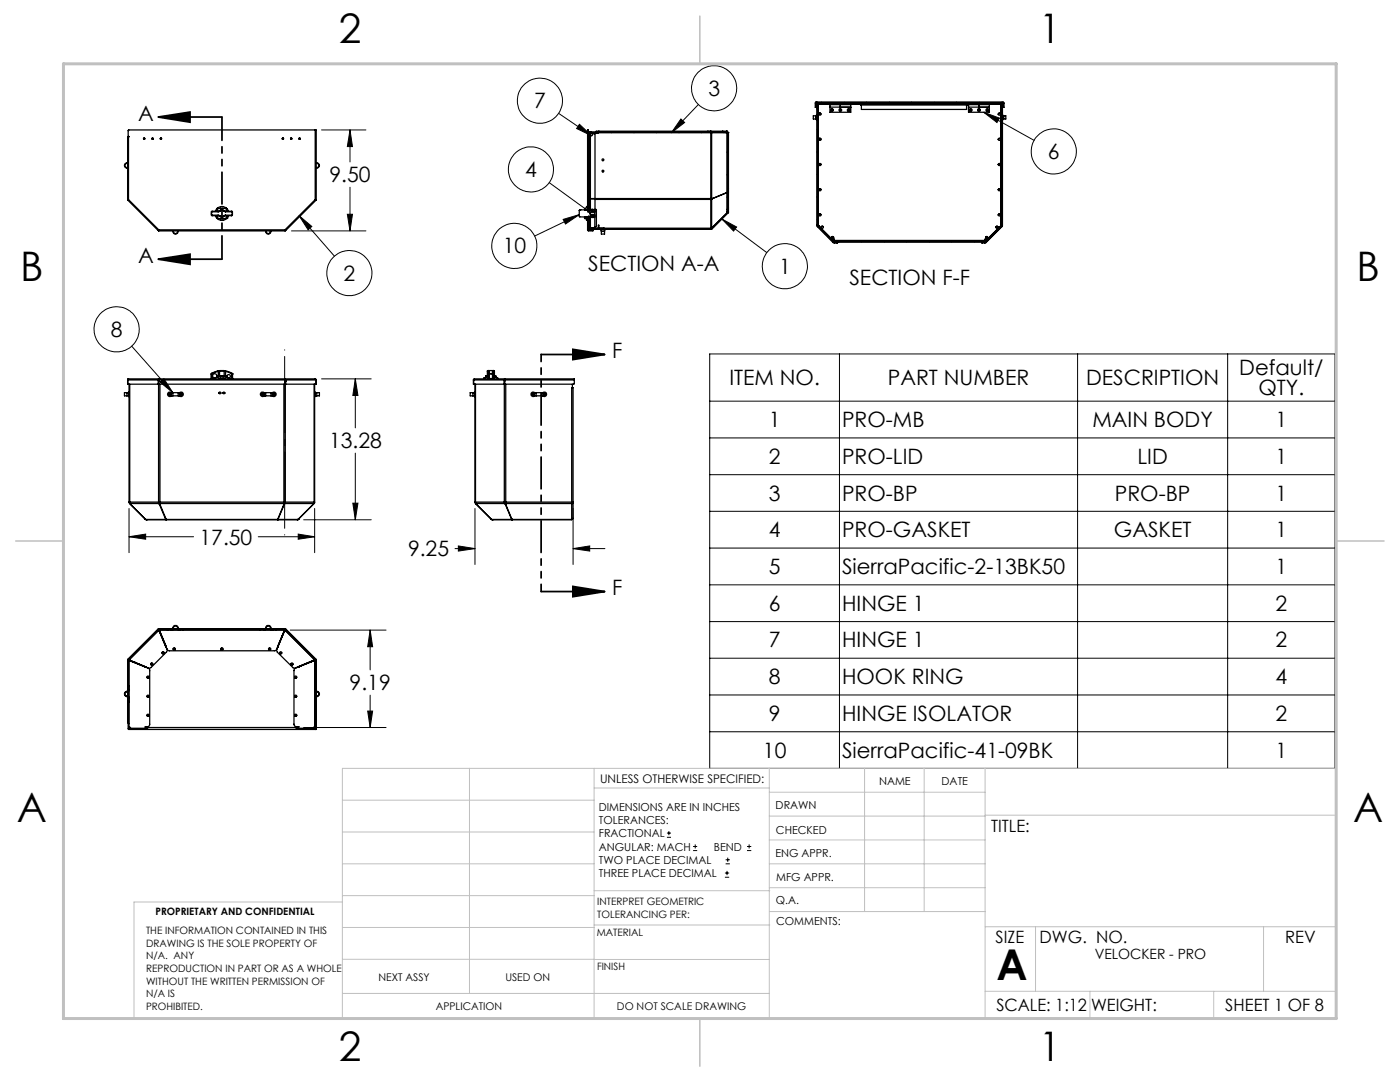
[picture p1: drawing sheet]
<svg xmlns="http://www.w3.org/2000/svg" width="279mm" height="216mm" viewBox="0 0 279 216" stroke-linecap="round" stroke-linejoin="round" font-family="sans-serif">
<g fill="none" stroke="#000" stroke-width=".2">
<path d="M64.2 25.9h8.8M69.8 25.9l.5 3.3h-1zM69.9 25.9v6.4M69.9 37.4v8.7M109.6 36.4l7.9 5.8M111.5 22.6l6.6 4.5M115.6 24.8l2.5 2.3-3-1.5zM117.4 31.1l-.1 .2M117.4 35.6l-.1 .1M122.2 26.3l-.2 .2M126.7 26.3l-.2 .2M131.2 26.3l-.2 .2"/>
<path d="M135.7 26.3l-.2 .2M135.9 23.7l.7 .7-2.6 2.1zM139.4 20.8l-5.4 5.7M140.2 26.3l-.2 .2M144.6 26.3l-.1 .2M145.2 39.2l-.1 .2M145.2 30.2l-.1 .2M145.2 34.7l-.1 .2M163.2 25.7l-.2 .1M163.2 30.2l-.2 .1M163.2 34.7l-.2 .1M163.2 39.2l-.2 .1"/>
<path d="M163.3 21.1l-.3 .2M164 20.4l-.3 .3M168.5 20.4l-.2 .1M173 20.4l-.2 .1M177.5 20.4l-.2 .1M182 20.4l-.2 .1M186.4 20.4l-.1 .1M190.9 20.4l-.1 .1M195.4 20.4l-.1 .1M196.3 22.4l10.1 5.6M196.3 22.4l3.2 1.2-.5 .8zM199.9 20.4l-.3 .3"/>
<path d="M200.1 29.2l-.2 .2M200.1 33.7l-.2 .1M200.1 38.2l-.2 .1M58.2 46.1h14.8M59.7 43l7 8.1M59.7 43l2.5 2.2-.7 .7zM69.3 42.8h1l-.5 3.3zM112.4 43.8l3.2-1-2.7 1.9zM115.6 42.8l-8.9 4.3M117.4 44.6l-.1 .1M117.4 40.1l-.1 .1M119 42.9l-.3 .4"/>
<path d="M120.9 45.6l-.2 .2M125.3 45.6l-.1 .2M129.8 45.6l-.1 .2M134.3 45.6l-.1 .2M138.8 45.6l-.1 .2M144.1 43.7l8.9 6.7M144.1 43.7l2.9 1.6-.6 .8zM163.2 43.7l-.2 .1M164.7 46.6l-.1 .1M167.6 48.2l-.1 .1M172.1 48.2l-.2 .1M176.6 48.2l-.2 .1"/>
<path d="M181.1 48.2l-.2 .1M185.6 48.2l-.2 .1M190.1 48.2l-.2 .1M194.6 48.2l-.2 .1M200.1 42.7l-.2 .1M26.3 69.1l8.2 9.3M31.9 76.2l.8-.6 1.8 2.8zM64.2 75.6h9.9M70.9 75.6l.5 3.3h-1zM70.9 75.6v9.8M141.6 70.6h124.8v82.7h-124.8zM167.5 70.6v82.7"/>
<path d="M215.1 70.6v82.7M245 70.6v82.7M70.9 90.4v13.3M141.6 87.4h124.8M141.6 94.7h124.8M141.6 80h124.8M25.8 101.5v8.8M25.8 107.1h12.8M25.8 107.1l3.3-.5v1zM51.5 107.1h11.3M59.5 106.6l3.3 .5-3.3 .5zM60.6 103.7h13.5"/>
<path d="M62.8 101.5v8.8M70.4 100.4h1l-.5 3.3zM90.8 109.5h4M91.5 108.9l3.3 .6-3.3 .5zM94.8 101.5v11.1M114.4 101.5v11.1M114.4 109.5h6.3M114.4 109.5l3.3-.6v1.1zM141.6 102h124.8M141.6 109.4h124.8M141.6 116.7h124.8M57.9 125.7h19.1"/>
<path d="M73.9 125.7l.5 3.3h-1zM73.9 125.7v8M73.9 138.7v6.5M141.6 124h124.8M141.6 131.3h124.8M141.6 138.7h124.8M60.6 145.2h16.4M73.4 141.9h1l-.5 3.3zM141.6 146h124.8M133.1 167.1h.8M133.1 166.2h.8M133.5 165.8v.9"/>
<path d="M138.3 169.7h.8M138.3 168.9h.8M138.7 168.5v.8M144.7 175h.8M144.7 174.2h.8M144.8 172.4h.9M144.8 171.6h.9M145.1 173.8v.8M145.2 171.1v.9M149.1 169.7h.8M149.1 168.9h.8M149.5 168.5v.8"/>
<circle cx="142.5" cy="17.6" r="4.5"/>
<circle cx="106" cy="33.8" r="4.5"/>
<circle cx="107.8" cy="20.1" r="4.5"/>
<circle cx="210.3" cy="30.2" r="4.5"/>
<circle cx="69.7" cy="54.5" r="4.5"/>
<circle cx="102.6" cy="49.1" r="4.5"/>
<circle cx="156.6" cy="53.1" r="4.5"/>
<circle cx="23.3" cy="65.7" r="4.5"/>
</g>
<path d="M31.6 23.4l6.3-1v2zM31.6 23.4h12.7M31.6 51.7l6.3-1v2zM31.6 51.7h12.7M108 70.7h12.7M114.3 69.7l6.4 1-6.4 1.1zM108 118h12.7M114.3 117l6.4 1-6.4 1.1z" fill="none" stroke="#000" stroke-width=".35"/>
<path d="M56.8 106.8v-37" fill="none" stroke="#000" stroke-width=".2" stroke-dasharray="15.2 1.3 1.3 1.3" stroke-dashoffset="-1.3"/>
<path d="M44.3 23.4v28.3" fill="none" stroke="#000" stroke-width=".35" stroke-dasharray="6.3 1.3 1.3 1.3 1.3 1.3" stroke-dashoffset="1.7"/>
<path d="M108 70.7v47.3" fill="none" stroke="#000" stroke-width=".35" stroke-dasharray="6.3 1.3 1.3 1.3 1.3 1.3" stroke-dashoffset="4.9"/>
<g fill="none" stroke="#c0c0c0" stroke-width=".2">
<path d="M68.3 159.7h50.3M93.7 153.3v44.9M118.6 153.3v49.9M118.6 157.2h34.9M153.5 153.3v49.9M153.5 158.1h43.1M172.5 153.3v28.6M184.4 153.3v28.6M196.6 153.3v49.9M68.3 180h-41.6v23.2h240v-49.9h-198.4v49.9M68.3 178.7h50.3M68.3 172.4h50.3"/>
<path d="M68.3 166h50.3M118.6 177.7h35M153.5 167.6h43.1M153.5 162.8h43.1M153.5 172.4h43.1M153.5 177.1h43.1M196.6 162.7h70.1M68.3 198.2h85.2M68.3 191.4l85.2 .1M68.3 185.1h50.3M118.6 184.6h35M153.6 181.9h43"/>
<path d="M196.6 197.8h70.1M196.6 184.9h70.1M206.7 184.9v12.9M217.5 197.8v5.4M242.2 197.8v5.4M252.2 184.9v12.9"/>
</g>
<path d="M139.7 3.2v9.5M3.1 107.9h9.6M266.7 107.9h9.5M139.7 203.2v9.6" fill="none" stroke="#c0c0c0" stroke-width=".3"/>
<path d="M12.7 12.7h254v190.5h-254z" fill="none" stroke="#c0c0c0" stroke-width=".6"/>
<g fill="#000">
<path d="M31.6 23.4l6.3-1v2zM31.6 51.7l6.3-1v2zM114.3 69.7l6.4 1-6.4 1.1zM114.3 117l6.4 1-6.4 1.1z"/>
<path d="M31.9 76.2l.8-.6 1.8 2.8zM59.7 43l2.5 2.2-.7 .7zM112.4 43.8l3.2-1-2.7 1.9zM115.6 24.8l2.5 2.3-3-1.5zM135.9 23.7l.7 .7-2.6 2.1zM144.1 43.7l2.9 1.6-.6 .8zM117.2 41.9v.1a.34 .34 0 0 0 .1 .4 .34 .34 0 0 0 .5 0l-.3-.2 .3 .2a.35 .35 0 0 0-.1-.5 .35 .35 0 0 0-.5 0zM196.3 22.4l3.2 1.2-.5 .8z"/>
<path d="M70.4 100.4h1l-.5 3.3zM70.9 75.6l.5 3.3h-1zM59.5 106.6l3.3 .5-3.3 .5zM25.8 107.1l3.3-.5v1zM69.3 42.8h1l-.5 3.3zM69.8 25.9l.5 3.3h-1zM91.5 108.9l3.3 .6-3.3 .5zM114.4 109.5l3.3-.6v1.1zM73.4 141.9h1l-.5 3.3zM73.9 125.7l.5 3.3h-1z"/>
</g>
<g fill="none" stroke="#000" stroke-width=".25">
<path d="M25.5 39.8h.1M25.5 32.6a.43 .43 0 0 0-.6 .4 .43 .43 0 0 0 .6 .4M25.5 32.5a.54 .54 0 0 0-.7 .5 .54 .54 0 0 0 .7 .5M25.5 39.9l6.1 6.1M25.6 39.9h-.1M25.6 39.8l-.1 .1M25.6 39.8l6.1 6.1M25.6 27.2v12.6M62.9 25.9h-37.2l-.1 1.3 .1 .1h-.2v12.5M62.9 25.9h.2v13.9M62.9 39.8h.2M62.9 39.8l.2 .1"/>
<path d="M62.9 25.9v13.9M62.9 39.8l-6 6.1M63 39.9h.1M63 39.8h.1M63.1 39.9l-6.1 6.1M63.1 32.5a.54 .54 0 0 1 .7 .5 .54 .54 0 0 1-.7 .5M63.1 32.6a.43 .43 0 0 1 .5 .4 .43 .43 0 0 1-.5 .4M117.4 27.1h.2v14.7M117.4 29.2h.2M117.4 39.4h.2M117.4 27.1h.3M117.6 39.8h.1"/>
<path d="M117.6 39.9h.1M117.7 26.5h.1M117.7 28.1v11.5h.1M117.7 26.6h.1M117.7 39.8v2M117.7 26.6l-.1 1.7M117.8 26.3h27.2l.2 .3M117.8 26.3h-.1v.4M117.8 39.7l-.1 .1M117.8 39.6v.1M117.8 26.3h.1M117.8 39.7h.9v2.1"/>
<path d="M117.8 39.6h24.1M117.8 27.1v12.5M117.8 39.7v2.1M117.9 26.5h27.1l.1 15.3M117.9 26.5h.1M117.9 26.3a.18 .18 0 0 0-.2 .2 .18 .18 0 0 0 .2 .2h.8M118.3 26.7a.31 .31 0 0 1-.1 .3 .31 .31 0 0 1-.4 .1v1h-.1M118.3 26.5h.1M118.7 39.8h23.2M118.7 26.5v13.1M119.3 26.5v.1h-.6M119.5 26.2h-.5v.1"/>
<path d="M119.5 26.2v.1M119.5 26.2h21.8M141.3 26.2h.4M141.3 26.2v.1M141.7 26.2h.2M141.7 26.2v.1M141.9 39.6h.1M141.9 39.6v.2M141.9 26.5v13.1M141.9 39.8v5.7M141.9 26.2h2.4M141.9 26.2v.1"/>
<path d="M142 39.7l-.1 .1M142 26.5v13.1M142 39.7v5.8M142 39.6h.2M142.2 39.6l-.2 .1M144.3 26.2h.7M144.3 26.2v.1M145 26.2l.1 .1M145 26.2h.1M145 26.3v.1M145.1 38.5l-2.9 1.1M145.1 38.4l-2.9 1.2"/>
<path d="M145.1 26.2l.2 .3M145.1 26.3l.1 .2M145.1 26.2v.1M145.2 26.5h.2v.5M145.2 26.5h.1M145.2 26.5v.1M145.2 38.2h.2M145.2 26.6v15.2M145.2 38.3h.2M145.2 37.7h.2M145.2 27h.2M145.3 26.5h.1"/>
<path d="M145.4 38.2v.1M145.4 37.7v.5M145.4 27v10.7M145.4 38.3v3M162.8 23.7h.2M162.8 23.1h.2M162.8 23.1v.6M162.8 23.1h-.5v.6h.5M162.8 20.4h.1M162.9 23.1h.1M162.9 23.7l.1 .2M162.9 20.5l-.1 .9h-.1v-.9l.2-.1h37.3l.2 .2v.8h-.2v-.9"/>
<path d="M162.9 20.5v.2h37.3v-.2M162.9 20.5h37.3M163 23l-.1 .1M163 20.9l.1-.1 .2 .1M163.2 20.8h-.2v24.3l3.3 3.3 .3 .1M163.2 20.9h.1M163.2 22.1h.1M163.2 21.8h.1M163.2 20.9v24M163.3 22.1v22.8M163.3 22.1h.1M163.3 20.9v24.1l3.1 3.1 .1-.4v.3"/>
<path d="M163.3 20.9l.1-.1h8.3l.2 .2M163.4 37.9a.21 .21 0 0 1 .2-.3 .21 .21 0 0 1 .2 .3M163.4 32.8a.21 .21 0 0 1 .2-.2 .21 .21 0 0 1 .2 .2M163.4 27.8a.21 .21 0 0 1 .2-.2 .21 .21 0 0 1 .2 .2M163.4 22.8a.21 .21 0 0 1 .2-.2 .21 .21 0 0 1 .2 .2M164 20.5v.2M165.6 20.9v.5M165.6 21.4v1h4.2v-1h-2.1M165.6 20.7v.2M165.6 20.9h4.2M167.7 20.9v.5zM169.8 20.9v.5h-4.2"/>
<path d="M169.8 20.7v.2M171.9 21v-.2h21v.2M171.9 21h21M171.9 21v.8h21v-.8M193.3 20.9v.5M193.3 21.4v1h4.1v-1h-2M193.3 20.7v.2M193.3 20.9h4.1M195.4 20.9v.5zM197.4 20.9v.5h-4.1M197.4 20.7v.2M199.1 20.5v.2"/>
<path d="M199.2 27.8a.21 .21 0 0 1 .2-.2 .21 .21 0 0 1 .2 .2M199.2 32.8a.21 .21 0 0 1 .2-.2 .21 .21 0 0 1 .2 .2M199.2 37.9a.21 .21 0 0 1 .2-.3 .21 .21 0 0 1 .2 .3M199.2 22.8a.21 .21 0 0 1 .2-.2 .21 .21 0 0 1 .2 .2M199.8 20.9l-.1-.1h-6.6l-.2 .2M199.8 20.9v-.1l.3 .1M199.8 22.1h.1M199.8 21.8h.1M199.8 20.9v24M199.9 20.9h.1M199.9 20.8h.2v24.2l-3.4 3.4-.2 .1M199.9 20.9v24"/>
<path d="M200.1 23.1h.2M200.1 23.7h.2M200.1 23l.1 .1M200.2 23.1h.1M200.2 23.7l-.1 .2M200.3 23.1h.4v.6h-.4M200.3 23.1v.6M31.6 45.9v.1M31.7 45.9l-.1 .1M31.7 45.9v.2M31.7 45.9h25.2M31.7 46.1h25.2"/>
<path d="M34.5 46.1a.55 .55 0 0 0 .5 .6 .55 .55 0 0 0 .6-.6M34.6 46.1a.43 .43 0 0 0 .5 .5 .43 .43 0 0 0 .4-.5M42.2 42.9l.1 .1M42.2 42.3v.6M42.2 42.9h.1M42.2 42.3h.1M42.3 42.3h-.1M42.3 42.3h1.2M42.3 42.9h1.2M42.3 42.9v.1M42.3 42.2h1.3M42.3 43h1.3"/>
<path d="M42.3 42.2l-.1 .1M42.3 42.2v.1M43 43l.3 .5M43.3 43.3l.3 .3M43.3 41.7v.2M43.3 43.5h.1M43.3 43.5l.1 .1M43.3 43.3v.2M43.3 41.7l-.3 .5M43.3 41.9v.3M43.3 43v.3M43.4 41.6l-.1 .1"/>
<path d="M43.4 41.6h.2M43.4 43.6h.2M43.4 43.6l.6 .4M43.5 42.9l.4 .1M43.5 42.9l.1 .1M43.6 43l.2 .1M43.6 42.2l-.1 .1M43.6 41.6l-.3 .3M43.6 43.6h1.4M43.6 41.6h1.4M43.8 43.1h.1M43.8 42.1a.68 .68 0 0 1 .9 0"/>
<path d="M43.8 42.1l-.2 .1M43.8 43.1l.5 .2 .4-.2M43.8 42.1h.1M43.9 42.1l.4-.1 .4 .1M43.9 42.1l-.4 .2M43.9 43l.4 .2 .4-.2M43.9 43l-.1 .1M44 41.2l-.6 .4M44 41.2h.5M44 44h.5M44.5 41.2l.7 .4M44.7 42.1l.3 .2"/>
<path d="M44.7 43v.1M44.7 42.1l.3 .1M44.7 42.1h.1M44.8 42.1a.73 .73 0 0 0-1 0M44.8 43.1l-.5 .2h-.3M45 41.6l.3 .3M45 43.6h.2M45 42.3h1.3M45 42.9h1.3M45 42.9l-.3 .1M45 43l-.3 .1M45 43h1.2"/>
<path d="M45 42.2h1.2M45 42.2v.1M45 42.9v.1M45.2 41.6h-.2M45.2 41.6l.1 .1M45.2 43.6h.1M45.2 43.6l-.7 .4M45.3 43.3l-.3 .3M45.3 41.7v.2M45.3 43.5h.1M45.3 43.5l-.1 .1M45.3 43.3v.2"/>
<path d="M45.3 41.7l.3 .5M45.3 41.9v.3M45.3 43v.3M45.6 43l-.3 .5M46.2 42.2l.2 .1M46.2 42.2l.1 .1M46.3 42.3h.1M46.3 42.9l-.1 .1M46.3 42.3v.6M46.3 42.9h.1M46.4 42.9l-.2 .1M46.4 42.3v.6"/>
<path d="M46.4 42.3h-.1M53 46.1a.55 .55 0 0 0 .5 .6 .55 .55 0 0 0 .6-.6M53.1 46.1a.43 .43 0 0 0 .5 .5 .43 .43 0 0 0 .4-.5M56.9 45.9l.1 .1M56.9 45.9v.2M115.6 42h.1M115.6 42l.1 1.3h2.4v-.3M115.7 41.9h.1M115.7 41.9l-.1 .1M115.7 41.9h2.4v.3M116.7 43.3v.3l.3 .1 .1 .3M116.7 41.9h.1"/>
<path d="M117.1 44h.1M117.1 44h.2M117.2 43.5h.1M117.2 41.7h.2M117.2 41.7h.1M117.3 41.2h-.2l-.1 .3-.3 .1v.3M117.3 43.5h.1M117.4 45.9h.1M117.4 45.9h.9M117.4 41.8v-15.9h-.1v15.9h1.7v3.4h-.3v-2.2h-.7v.3M117.4 41.9l.2 .1M117.4 43.4v2.5"/>
<path d="M117.4 44.8h.2M117.4 41.9v.1M117.4 43.2v.1M117.5 45.9h.8M117.5 45.9h.1M117.6 43.2v.1M117.6 41.9v.1M117.6 43.2l-.2 .1M117.6 43.4v2.5h-.2M117.7 43.4v2.1M117.7 41.9v.1M117.7 43.2v.1"/>
<path d="M117.7 43.2h.2M117.7 42h.2M117.8 42.4v.4M117.8 45.6h.1M117.8 45.4l-.1 .2M117.8 42.4h.9v.4h-.9M117.8 42.4l-.1 .2 .1 .2M117.8 45.4h.9M117.8 45.6h24.1M117.8 43.4v2.1M117.9 43.2v.1M117.9 41.9v.1"/>
<path d="M118 41.9h.1M118 42.2h.1M118 41.9v.3M118 42.2h.7M118 43.2h.1M118 43h.1M118.1 41.9v.3M118.1 42.2h.1M118.1 43v.2M118.1 43h.1M118.3 43.4h.1M118.5 43h.1"/>
<path d="M118.5 43v.4h-1.2v2.5l.2 .2h.8v-.3M118.5 43.3h.2M118.7 42.2h.1M118.7 41.8h.1M118.7 45.2v.4M118.7 45.5h.8M119.6 45.6l-.2-.1v-.6h.1l.1 .6h.9v.1M119.9 45.8v.1h.9v-.1M120 45.9v.3M120 46.2v.5h.7v-.5M120 46.2h.7M120.5 45.5h21.4"/>
<path d="M120.7 45.9v.3M141.9 45.5v.1M142 45.5h-.1M142 45.5h.1M142.2 45.4h.1M142.2 45.4l-.2 .1M145.1 41.8v.4M145.1 41.8h.1M145.1 42.2l.1 .1M145.1 42.2h.3M145.2 42.4l-3 3M145.2 42.4l-3.3 3.2"/>
<path d="M145.2 42.4h.1M145.2 42.3v.1M145.2 41.8v.5M145.2 41.6h.2M145.2 41.8h.2M145.2 41.3h.2M145.4 42.2l-.1 .2-3.3 3.4h-24.2l-.1-.2 .1-.1M145.4 41.8v.4M145.4 41.3v.3M145.4 41.6v.2M163.2 44.9v.3M163.2 44.9h.1"/>
<path d="M163.2 45.2l3.3 3.1M163.3 44.9h.1M163.3 45l-.1 .2M163.3 45h.1M163.3 45l3.1 3.2M163.4 42.9a.21 .21 0 0 1 .2-.2 .21 .21 0 0 1 .2 .2M164.3 45.3a.21 .21 0 0 0-.2-.2 .21 .21 0 0 0-.2 .3M165.9 47.4a.21 .21 0 0 1 .3-.2 .21 .21 0 0 1 .2 .2M166.4 48.2v.1M166.5 48.3h.5M166.5 48.2v.1M166.5 48.2h.1"/>
<path d="M166.5 48v.2M166.5 48h30.1M166.5 48.1l-.1 .1M166.6 48.2h.4M166.6 48.5h.4M166.6 48.2v.3M167 48.3h29.6M167 48.2h29M167 48.2v.1M167 48.3v.2M167.1 48.3l-.1 .2M195.9 48.3l.1 .2"/>
<path d="M196 48.2h.5M196 48.5h.5M196 48.2v.3M196.5 48.2v.3M196.6 48v.2M196.6 48.1l-.1 .1M196.6 48v-.3v.6M196.7 47.4a.21 .21 0 0 1 .2-.2 .21 .21 0 0 1 .2 .2M198.8 45.3a.21 .21 0 0 1 .2-.2 .21 .21 0 0 1 .2 .3M199.2 42.9a.21 .21 0 0 1 .2-.2 .21 .21 0 0 1 .2 .2M199.7 45l.1 .2M199.7 45l-3.1 3.2 .1 .1"/>
<path d="M199.7 45h.1M199.8 44.9l-3.2 3.2M199.8 44.9h.1M199.8 45.2l-3.2 3.1M199.9 44.9l-.1 .3M25.3 79h.3M25.3 78.4h.3M25.3 78.4h-.5v.6h.5M25.3 78.4v.6M25.5 75.8v.9h37.6v-.9M25.5 75.8h37.6M25.5 75.7l.1-.1-.1 .2z"/>
<path d="M25.8 78.2h-.2v.9h.2M25.8 76.7v23.5M25.9 76.7v23.5M31.6 76.7l.1-1.1v1.1M31.6 76h.1M31.6 76.2h.1M31.7 75.7l-.1 24.5M31.9 76.7v23.5M34.2 78.4h.3M34.2 78.4a.45 .45 0 0 0-.6 0 .45 .45 0 0 0 0 .6 .45 .45 0 0 0 .6 0M34.2 78.4v.6M34.5 79h1.1"/>
<path d="M34.5 78.4h1.1M34.5 79h-.3M34.5 78.4v.6M35.6 79h.2M35.6 78.4h.2M35.6 78.4v.6M35.8 78.4h.1M35.8 78.4a.45 .45 0 0 1 .7 0 .45 .45 0 0 1 0 .6 .45 .45 0 0 1-.7 0zM42.2 74.6h.1M42.2 74.6v.9M42.2 75.5h.1M42.2 74.5h.1"/>
<path d="M42.2 74.5v.1M42.3 74.5v.1M42.3 74.6h-.1M42.3 74.6v.9M42.9 75.5v.1M42.9 75.4v.1h-.6M43.3 75.1l-.4 .3M43.3 75.1h.1M43.3 75v.1M43.3 75h.3l-.2 .1M43.3 75a.43 .43 0 0 0-.5-.4 .43 .43 0 0 0-.4 .5 .43 .43 0 0 0 .5 .3M43.3 75h2"/>
<path d="M43.4 75.1a1.62 1.62 0 0 0 1.8 0M43.4 75.1h.1M43.4 75.1h1.8M43.5 74l-1.2 .5M43.5 74l.1 .1M43.6 74.1l-1.3 .5M43.7 78.3v.2M43.8 74h.9M43.8 74v1h-.2v-.9M43.8 74l-.2 .1M43.9 73.9h.8M43.9 73.9l-.4 .1"/>
<path d="M43.9 73.9l-.1 .1M44 78.3v.2M44.5 78.3v.2M44.7 73.9l.3 .1M44.7 73.9v.1M44.7 74l1.5 .6M44.7 74v1h.3M44.8 78.3v.2M45 75l.2 .1M45 75h.3M45 74l1.3 .5M45 74v1"/>
<path d="M45.2 75.1h.1M45.3 75.1l.3 .3M45.3 75v.1M45.3 75a.35 .35 0 0 1 .4-.3 .35 .35 0 0 1 .3 .4 .35 .35 0 0 1-.4 .3M45.6 75.4v.1h.6M45.6 75.5v.1M46.2 74.6h.2M46.2 75.5h.2M46.2 74.6v.9M46.3 74.5h.1M46.3 74.5l-.1 .1M46.3 74.5l.1 .1"/>
<path d="M46.4 74.6h.1M46.4 75.5h.1M46.4 74.6v.9M52.7 78.4h.3M52.7 78.4a.45 .45 0 0 0-.6 0 .45 .45 0 0 0 0 .6 .45 .45 0 0 0 .6 0M52.7 78.4v.6M53 78.4h1.1M53 79h1.1M53 79h-.3M53 78.4v.6M54.1 78.4h.3M54.1 79h.3"/>
<path d="M54.1 78.4v.6M54.4 78.4h.1M54.4 78.4a.45 .45 0 0 1 .6 0 .45 .45 0 0 1 0 .6 .45 .45 0 0 1-.6 0zM56.7 76.7v23.5M56.9 75.7v.1M56.9 76h.1M56.9 76.2h.1M56.9 75.8v-.2l.1 .1v1M56.9 75.8v24.4M62.7 76.7v23.5M62.8 78.2h.1v.9h-.1M62.8 76.7v23.5"/>
<path d="M62.9 75.6l.2 .2v.9M62.9 75.6l.2 .2M62.9 78.4h.3M62.9 79h.3M62.9 75.6h-37.3M63.2 78.4h.5v.6h-.5M63.2 78.4v.6M94.4 78.4h.3M94.4 79h.3M94.4 78.4h-.6v.6h.6M94.4 78.4v.6M94.5 75.8v.9h20l.1-.9"/>
<path d="M94.5 75.8h20.1M94.7 75.6h19.9v.2M94.7 75.6l-.2 .1v1M94.7 75.6l-.2 .2M94.8 78.2h-.1v.9h.1M94.8 76.7v23.5M94.9 76.7v23.5M96.6 75.4h.1M96.6 75.4v.2M96.9 75.1l-.3 .3M96.9 75.1h.1M97 75.1l.5 .3"/>
<path d="M97 75.1h.1M97 75.1h.5M97.3 75h-.4v.1M97.3 75l-.3 .1M97.3 74h.1M97.3 74v1M97.4 73.9l-.1 .1M97.4 73.9h1.2h-.2M97.4 73.9h.1M97.4 74l.1 .1M97.4 74v1h.1h-.2M97.5 74.6h.8"/>
<path d="M97.5 74.6v.9h.1M97.5 73.9l.1 .1M97.5 74.1v.5M97.5 73.9l-.1 .1M97.6 74.5h.1M97.6 74v.5M97.6 74.5l-.1 .1M97.6 74l-.1 .1M97.6 74.5h.6M97.6 75.5h.7M97.6 74.5v1M98.2 74.5h.1"/>
<path d="M98.2 74.5l.1 .1M98.3 74v.5M98.3 74.6v.9M98.3 74.5l.1 .1M98.3 74l.1 .1M98.4 74.6h-.1M98.4 74.6v.9h-.1M98.4 74.1v.5M98.4 75.1h.4M98.4 73.9l-.1 .1M98.4 73.9l.1 .1M98.5 74l-.1 .1"/>
<path d="M98.5 74v1h-.1h.2M98.5 74h.2M98.6 73.9l.1 .1M98.6 75l.2 .1M98.6 75h.4v.1M98.7 74v1M98.8 75.1h.1M98.9 75.1l-.5 .3M98.9 75.1h.1M99 75.1l.3 .3v.2M100.7 76h.1M100.7 76.2h.1"/>
<path d="M100.7 76.7v-1.1l-.1 .1v24.5M100.7 75.7v1M100.9 76.7v23.5M106.7 78.4h.3M106.7 78.4a.44 .44 0 0 0-.6 0 .44 .44 0 0 0 0 .6 .44 .44 0 0 0 .6 0M106.7 78.4v.6M107 78.4h1.1M107 79h1.1M107 79h-.3M107 78.4v.6M108.1 78.4h.3M108.1 79h.3"/>
<path d="M108.1 78.4v.6M108.4 78.4a.44 .44 0 0 1 .6 0 .44 .44 0 0 1 0 .6 .44 .44 0 0 1-.6 0M108.4 78.4v.6M114.2 77.4h.2v26.1l-.3 .1M114.2 77.4h-.1v22.8M114.2 76.7v.7M25.8 100.2h.1M25.8 100.2l.1 .3M25.9 100.2l.1 .3M25.9 100.2h5.7M25.9 100.5l.1 .1M25.9 100.4v.1"/>
<path d="M26 100.5h5.7M26 100.5v.1M26 100.6l3.2 3.1M29 103.6h4.1M29 103.6l.2 .1M29 103.6h.1M29.2 103.7h.1M29.2 103.7h30.1M31.6 100.2h.3M31.6 100.2l.1 .3M31.7 100.2l.1 .2M31.7 100.5l.1 .1"/>
<path d="M31.8 100.4l-.1 .1M31.8 100.4l.1 .1M31.8 100.6l1.3 3M31.9 100.5l-.1 .1M31.9 100.5v.1M31.9 100.2v.3M31.9 100.5h24.8M31.9 100.2h24.8M31.9 100.6l1.3 3M33.1 103.6l.1 .1M33.1 103.6h.1M33.1 103.5v.1"/>
<path d="M33.2 103.6v.1M33.2 103.6h22.2M55.4 103.7h.1M55.4 103.6v.1M55.4 103.6h.1M55.5 103.5v.1M55.5 103.6l-.1 .1M55.5 103.6h4M55.5 103.6h.1M56.7 100.2v.3M56.7 100.2h.2M56.7 100.5l-1.3 3.1"/>
<path d="M56.7 100.6l-1.2 3M56.8 100.4l.1 .1M56.8 100.4l-.1 .2M56.8 100.2v.2M56.9 100.5h5.7M56.9 100.5l-.2 .1M56.9 100.2v.3M56.9 100.2h5.8M59.3 103.7h.1M59.5 103.6l-.2 .1M59.5 103.6h.1M62.5 100.6h.1"/>
<path d="M62.6 100.5l-.1 .1M62.6 100.4l.1 .1M62.7 100.2l-.1 .3M62.7 100.2h.1M62.7 100.5l-3.2 3.1M62.8 100.2l-.1 .3M94.8 100.2h.1M94.8 100.2l.1 .3M94.9 100.2l.1 .3M94.9 100.2h5.7M94.9 100.5l3.1 3.1M95 100.4l-.1 .1"/>
<path d="M95 100.5h5.8M95 100.5l.1 .1M95.1 100.6h.1M95.1 100.6l3 3M98 103.6l.2 .1M98 103.6h4.1M98 103.6h.1M98.1 103.6l.1 .1M98.1 103.6h.1M98.1 103.6h-.1M98.2 103.7h.1M100.6 100.2h.3"/>
<path d="M100.6 100.2l.2 .3M100.8 100.2v.2M100.8 100.5l.1 .1M100.8 100.4v.1M100.8 100.4l.1 .2M100.9 100.6l1.2 3M100.9 100.2v.3M100.9 100.5h13.2M100.9 100.2h13.2M100.9 100.5l1.3 3.1M102.1 103.6h.1M102.1 103.5v.1"/>
<path d="M102.2 103.6v.1M102.2 103.6v.1l-.1-.1M102.2 103.6h11.9M102.2 103.6h-.1M114.1 100.2h.3M114.1 100.2v.3M114.1 103.6h.1M114.1 103.6l-15.9 .1M114.1 100.5v3.1M114.1 100.3h.1M114.2 100.2v.1M114.2 100.3l.1 .1-.2 .1"/>
<path d="M114.2 100.3l-.1 .1M114.2 100.3h.1M114.2 100.2h.2M25.5 139v5.2h.1M25.5 138v.9M25.6 139.1v5.1M25.6 131.7h.1M25.6 131.7h-.1v6.2M25.6 131.7v6.1M25.6 138v1M25.6 131.6v.1M25.6 139.3v.8h.2"/>
<path d="M25.6 137.7h.1M25.6 137.7l-.1 .2a.61 .61 0 0 0-.7 .6 .61 .61 0 0 0 .7 .6l.1 .2M25.6 137.7h.2l-.2 .3a.5 .5 0 0 0-.7 .5 .5 .5 0 0 0 .7 .5l.2 .2-.2 .1M25.6 131.7v6M25.6 137.9v1.1M25.6 139.3v5.1h.2M25.8 131.9h.1M25.8 136.9h-.2v.8M25.8 131.9v13.3M25.9 131.6l.1 .1M25.9 131.6l-.1 .3M25.9 131.9l3.2 1.2"/>
<path d="M26 131.7l-.1 .2M26 131.7l.1 .2M26 131.9l3.1 1.2M26.1 131.8l3 1.3M26.7 132.1h.1M29 133.1l.2 .1M29 133h.1M29.1 133l.1 .1M29.1 133.1l.1 .1M29.2 133.2l.5 .2 .2 .2v10.9a.52 .52 0 0 1-.7 .5M29.2 133.1v.1M29.4 135.1a.21 .21 0 0 0 .2 .2 .21 .21 0 0 0 .2-.2"/>
<path d="M29.4 138.9a.21 .21 0 0 0 .2 .2 .21 .21 0 0 0 .2-.2M30.1 132.5a.21 .21 0 0 0 .2 .2 .21 .21 0 0 0 .2-.2M31.6 125.8l.1 .1M31.6 125.6h.1M31.6 125.6l-6 6M31.6 125.8l-5.7 5.8M31.6 125.6v-.1l-6.1 6.1h.1M31.7 125.6h.1M31.7 125.6h2.7M31.7 125.6l-6.1 6.1M31.7 125.6h1.7M31.7 125.9l1.5 3.2"/>
<path d="M31.8 126l1.3 3M31.9 125.7v.4M31.9 125.7l-.3 .1M31.9 125.9h-.2M31.9 126l1.3 3.1M31.9 125.7h24.8M32.1 126.7h.1M32.3 130.2a.23 .23 0 0 0 .2 .3 .23 .23 0 0 0 .3-.3M33.1 129l.1 .2M33.1 129h.1M33.2 129.2l.2 .5-.1 .4-3.1 3.1-.5 .1-.5-.2M33.2 129v.2"/>
<path d="M33.2 129.1v.1M33.2 129.2l.2 .5 .3 .2h21.2l.3-.4M33.4 125.6h.8M33.4 125.6v.1M34.2 125.6l.2-.1a.61 .61 0 0 1 .6-.7 .61 .61 0 0 1 .6 .7l.2 .1M34.2 125.6l.1 .1 .2-.1a.5 .5 0 0 1 .5-.7 .5 .5 0 0 1 .5 .7l.2 .1 .1-.1M34.5 125.4h-2.8v.2M34.5 125.6h1.1M34.5 129.5a.21 .21 0 0 0 .2 .2 .21 .21 0 0 0 .3-.2M34.5 125.6h1M34.6 125.4h.9M35.6 125.4h17.4"/>
<path d="M35.7 125.6h17.2M35.8 125.6h.1M35.8 125.6h.8M36.6 125.6v.1M36.6 125.6h15.4M44.1 129.5a.21 .21 0 0 0 .2 .2 .21 .21 0 0 0 .2-.2M44.2 129.7h.1M52 125.6h.7M52 125.6v.1M52.7 125.6l.1 .1 .3-.1a.5 .5 0 0 1 .4-.7 .5 .5 0 0 1 .5 .7l.3 .1 .1-.1M52.7 125.6l.3-.1a.61 .61 0 0 1 .6-.7 .61 .61 0 0 1 .6 .7l.2 .1M53 125.6h1.1"/>
<path d="M53.1 125.6h.9M53.1 125.4h.9M53.6 129.5a.21 .21 0 0 0 .2 .2 .21 .21 0 0 0 .2-.2M54.1 125.4h2.8v.2M54.2 125.6h2.7M54.4 125.6h.1M54.4 125.6h.7M55.1 125.6v.1M55.1 125.6h1.8M55.2 129.5l.2 .6 3.1 3.1 .4 .1 .4-.2M55.4 129.2l-.2 .3M55.4 129.1v.1"/>
<path d="M55.4 129v.2M55.4 129v.1M55.5 129l-.1 .2M55.5 129h.1M55.5 129l-.1 .1M55.8 130.2a.21 .21 0 0 0 .2 .3 .21 .21 0 0 0 .2-.3M56.4 126.7h.1M56.7 125.7v.3M56.7 125.7l.2 .1M56.7 125.9h.1M56.7 126l-1.3 3.1M56.7 126l-1.2 3"/>
<path d="M56.9 125.6l6 6.1M56.9 125.6h.1M56.9 125.6l6.1 6M56.9 125.6l.1-.1 6.1 6.1h-.1M56.9 125.8l-.2 .2M56.9 125.8l5.8 5.8M58.1 132.5a.21 .21 0 0 0 .2 .2 .21 .21 0 0 0 .2-.2M58.8 138.9a.21 .21 0 0 0 .2 .2 .21 .21 0 0 0 .2-.2M58.8 135.1a.21 .21 0 0 0 .2 .2 .21 .21 0 0 0 .2-.2M59.3 133.2l-.5 .2-.1 .3v10.8a.52 .52 0 0 0 .6 .5M59.3 133.1v.1M59.4 133.1h-.1"/>
<path d="M59.4 133.1l-.1 .1M59.4 133.1h.1M59.5 133l-.2 .1M59.5 133h.1M59.5 133l-.1 .1M59.5 133.1l-.2 .1M59.5 133.1h.1M61.8 132.1h.1M62.5 131.8l-3 1.2M62.5 131.8l-3.1 1.3M62.5 131.9l-3 1.2M62.6 131.7l.1 .2"/>
<path d="M62.7 131.9h.1M62.7 131.6l-.2 .2M62.7 131.6l.1 .3M62.7 131.9l-3.3 1.2M62.8 136.9h.1v.8M62.8 131.9v13.3M62.9 131.7h.1M62.9 139.3v.8h-.1M62.9 137.7h.1M62.9 137.7a.26 .26 0 0 0 0 .3 .26 .26 0 0 0 .3 0 .47 .47 0 0 1 .4 .6 .47 .47 0 0 1-.6 .4l-.2 .1 .1 .2M62.9 137.7l.1 .2a.61 .61 0 0 1 .8 .6 .61 .61 0 0 1-.8 .6l-.1 .2M62.9 131.7v6"/>
<path d="M62.9 137.9v1.1M62.9 139.3v5.1h-.1M63 139.1v6.5M63 131.6l-.1 .1M63 131.7h.1v6.2M63 131.7v6.1M63 138v1M63.1 139v6.6h-.1M63.1 138v.9M25.6 144.2h.1M25.6 144.3v1.2l.1 .1h37.3M29 145h.2"/>
<path d="M29 145.1l.2 .2M29 145v.1M29.1 145.1l.1 .1M29.1 145v.1M29.2 145v.2M29.2 145.2h30.2v-.1v.1M29.4 142.7a.21 .21 0 0 0 .2 .2 .21 .21 0 0 0 .2-.2M29.5 145.2v.1h-3.6l-.1-.2 .3 .2M58.8 142.7a.21 .21 0 0 0 .2 .2 .21 .21 0 0 0 .2-.2M59.1 145.2v.1h3.6l.1-.2-.3 .2M59.3 145v.2M59.3 145h.2"/>
<path d="M59.5 145h.1M59.5 145.1l-.1 .2"/>
<circle cx="28.8" cy="27.7" r=".13"/>
<circle cx="30.5" cy="27.7" r=".14"/>
<circle cx="30.5" cy="27.7" r=".13"/>
<circle cx="32.1" cy="27.7" r=".14"/>
<circle cx="32.1" cy="27.7" r=".13"/>
<circle cx="56.5" cy="27.7" r=".14"/>
<circle cx="56.5" cy="27.7" r=".13"/>
<circle cx="58.1" cy="27.7" r=".14"/>
<circle cx="58.1" cy="27.7" r=".13"/>
<circle cx="59.8" cy="27.7" r=".14"/>
<circle cx="59.8" cy="27.7" r=".13"/>
<circle cx="120.3" cy="34.1" r=".18"/>
<circle cx="120.3" cy="31.9" r=".18"/>
<circle cx="163.6" cy="37.9" r=".22"/>
<circle cx="163.6" cy="27.8" r=".22"/>
<circle cx="163.6" cy="32.8" r=".22"/>
<circle cx="163.6" cy="22.8" r=".22"/>
<circle cx="166" cy="22" r=".14"/>
<circle cx="166" cy="22" r=".13"/>
<circle cx="166" cy="22" r=".26"/>
<circle cx="167.7" cy="22" r=".13"/>
<circle cx="167.7" cy="22" r=".26"/>
<circle cx="169.4" cy="22" r=".26"/>
<circle cx="169.4" cy="22" r=".14"/>
<circle cx="193.7" cy="22" r=".26"/>
<circle cx="193.7" cy="22" r=".14"/>
<circle cx="195.4" cy="22" r=".14"/>
<circle cx="195.4" cy="22" r=".27"/>
<circle cx="197" cy="22" r=".14"/>
<circle cx="197" cy="22" r=".13"/>
<circle cx="197" cy="22" r=".26"/>
<circle cx="199.4" cy="37.9" r=".22"/>
<circle cx="199.4" cy="27.8" r=".22"/>
<circle cx="199.4" cy="32.8" r=".22"/>
<circle cx="199.4" cy="22.8" r=".22"/>
<circle cx="117.5" cy="41.9" r=".07"/>
<circle cx="117.5" cy="43.2" r=".08"/>
<circle cx="117.8" cy="43.2" r=".08"/>
<circle cx="117.8" cy="41.9" r=".08"/>
<circle cx="163.6" cy="42.9" r=".22"/>
<circle cx="164.1" cy="45.4" r=".21"/>
<circle cx="166.2" cy="47.4" r=".21"/>
<circle cx="196.9" cy="47.4" r=".21"/>
<circle cx="199" cy="45.4" r=".21"/>
<circle cx="199.4" cy="42.9" r=".22"/>
<circle cx="33.9" cy="78.7" r=".2"/>
<circle cx="33.9" cy="78.7" r=".18"/>
<circle cx="36.1" cy="78.7" r=".19"/>
<circle cx="36.2" cy="78.7" r=".2"/>
<circle cx="43.9" cy="78.4" r=".18"/>
<circle cx="44.7" cy="78.4" r=".18"/>
<circle cx="52.4" cy="78.7" r=".19"/>
<circle cx="52.4" cy="78.7" r=".2"/>
<circle cx="54.7" cy="78.7" r=".21"/>
<circle cx="54.7" cy="78.7" r=".19"/>
<circle cx="106.4" cy="78.7" r=".18"/>
<circle cx="106.4" cy="78.7" r=".2"/>
<circle cx="108.6" cy="78.7" r=".19"/>
<circle cx="108.7" cy="78.7" r=".2"/>
<circle cx="29.6" cy="138.9" r=".2"/>
<circle cx="29.6" cy="135.1" r=".21"/>
<circle cx="30.3" cy="132.5" r=".21"/>
<circle cx="32.6" cy="130.3" r=".22"/>
<circle cx="34.8" cy="129.5" r=".21"/>
<circle cx="44.3" cy="129.5" r=".21"/>
<circle cx="53.8" cy="129.5" r=".21"/>
<circle cx="56" cy="130.3" r=".21"/>
<circle cx="58.3" cy="132.5" r=".21"/>
<circle cx="59" cy="138.9" r=".2"/>
<circle cx="59" cy="135.1" r=".21"/>
<circle cx="29.6" cy="142.7" r=".21"/>
<circle cx="59" cy="142.7" r=".21"/>
</g>
<text font-size="8.5" x="198.9" y="195.5">A</text>
<g font-size="8.1">
<text x="67.6" y="8.5">2</text>
<text x="207.3" y="8.5">1</text>
<text x="4" y="56.2">B</text>
<text x="270.7" y="56.2">B</text>
<text x="3.3" y="164.1">A</text>
<text x="270" y="164.1">A</text>
<text x="67.6" y="211.7">2</text>
<text x="207.3" y="211.7">1</text>
</g>
<g font-size="4.2">
<text x="106.6" y="21.6">7</text>
<text x="141.4" y="19.1">3</text>
<text x="27.6" y="24.1">A</text>
<text x="104.8" y="35.3">4</text>
<text x="209.1" y="31.7">6</text>
<text x="65.8" y="36.4">9.50</text>
<text x="27.6" y="52.4">A</text>
<text x="100.3" y="50.6">10</text>
<text x="68.6" y="56">2</text>
<text x="117.4" y="54">SECTION A-A</text>
<text x="155.5" y="54.6">1</text>
<text x="169.5" y="56.8">SECTION F-F</text>
<text x="22.1" y="67.2">8</text>
<text x="122.2" y="71.4">F</text>
<text x="145.6" y="76.8">ITEM NO.</text>
<text x="177.2" y="76.8">PART NUMBER</text>
<text x="216.8" y="76.8">DESCRIPTION</text>
<text x="247.3" y="74.8">Default/</text>
<text x="251.2" y="78.9">QTY.</text>
<text x="65.7" y="89.5">13.28</text>
<text x="153.4" y="85.2">1</text>
<text x="168" y="85.2">PRO-MB</text>
<text x="218" y="85.2">MAIN BODY</text>
<text x="254.6" y="85.2">1</text>
<text x="153.4" y="92.6">2</text>
<text x="168" y="92.6">PRO-LID</text>
<text x="227" y="92.6">LID</text>
<text x="254.6" y="92.6">1</text>
<text x="153.4" y="99.9">3</text>
<text x="168" y="99.9">PRO-BP</text>
<text x="222.5" y="99.9">PRO-BP</text>
<text x="254.6" y="99.9">1</text>
<text x="153.4" y="107.2">4</text>
<text x="168" y="107.2">PRO-GASKET</text>
<text x="222.3" y="107.2">GASKET</text>
<text x="254.6" y="107.2">1</text>
<text x="39.8" y="108.7">17.50</text>
<text x="81.4" y="111">9.25</text>
<text x="122.2" y="118.7">F</text>
<text x="153.4" y="114.5">5</text>
<text x="168.1" y="114.5">SierraPacific-2-13BK50</text>
<text x="254.6" y="114.5">1</text>
<text x="153.4" y="121.9">6</text>
<text x="168.1" y="121.9">HINGE 1</text>
<text x="254.6" y="121.9">2</text>
<text x="153.4" y="129.2">7</text>
<text x="168.1" y="129.2">HINGE 1</text>
<text x="254.6" y="129.2">2</text>
<text x="69.8" y="137.8">9.19</text>
<text x="153.4" y="136.5">8</text>
<text x="168.1" y="136.5">HOOK RING</text>
<text x="254.6" y="136.5">4</text>
<text x="153.4" y="143.8">9</text>
<text x="168.1" y="143.8">HINGE ISOLATOR</text>
<text x="254.6" y="143.8">2</text>
<text x="152.3" y="151.2">10</text>
<text x="168.1" y="151.2">SierraPacific-41-09BK</text>
<text x="254.6" y="151.2">1</text>
</g>
<g font-size="3.4">
<text x="197.8" y="166">TITLE:</text>
<text x="198.7" y="188.1">SIZE</text>
<text x="207.5" y="188.1">DWG. NO.</text>
<text x="256.5" y="188.2">REV</text>
<text x="198.8" y="201.7">SCALE: 1:12</text>
<text x="217.7" y="201.8">WEIGHT:</text>
<text x="244.5" y="201.7">SHEET 1 OF 8</text>
</g>
<text font-size="2.8" x="218.5" y="191.3">VELOCKER - PRO</text>
<text font-size="2.4" x="119.8" y="156.2">UNLESS OTHERWISE SPECIFIED:</text>
<g font-size="2.2">
<text x="119.5" y="161.8">DIMENSIONS ARE IN INCHES</text>
<text x="154.8" y="161.4">DRAWN</text>
<text x="175.4" y="156.6">NAME</text>
<text x="187.9" y="156.7">DATE</text>
<text x="119.5" y="164.4">TOLERANCES:</text>
<text x="119.5" y="167.1">FRACTIONAL</text>
<text x="154.9" y="166.3">CHECKED</text>
<text x="119.5" y="169.7">ANGULAR: MACH</text>
<text x="119.5" y="172.4">TWO PLACE DECIMAL</text>
<text x="142.5" y="169.7">BEND</text>
<text x="154.8" y="171">ENG APPR.</text>
<text x="119.5" y="175">THREE PLACE DECIMAL</text>
<text x="154.9" y="175.7">MFG APPR.</text>
<text x="154.9" y="180.4">Q.A.</text>
<text x="154.9" y="184.6">COMMENTS:</text>
</g>
<g font-size="2.1">
<text x="75.5" y="195.7">NEXT ASSY</text>
<text x="100.9" y="195.7">USED ON</text>
<text x="86.9" y="201.5">APPLICATION</text>
<text x="123.1" y="201.6">DO NOT SCALE DRAWING</text>
</g>
<g font-size="2">
<text x="31" y="182.6">PROPRIETARY AND CONFIDENTIAL</text>
<text x="119.2" y="180.6">INTERPRET GEOMETRIC</text>
<text x="119.2" y="183.1">TOLERANCING PER:</text>
<text x="29.2" y="186.4">THE INFORMATION CONTAINED IN THIS</text>
<text x="29.2" y="188.9">DRAWING IS THE SOLE PROPERTY OF</text>
<text x="29.2" y="191.4">N/A. ANY</text>
<text x="119.1" y="186.7">MATERIAL</text>
<text x="29.2" y="193.9">REPRODUCTION IN PART OR AS A WHOLE</text>
<text x="29.2" y="196.5">WITHOUT THE WRITTEN PERMISSION OF</text>
<text x="119.1" y="193.5">FINISH</text>
<text x="29.2" y="199">N/A IS</text>
<text x="29.2" y="201.5">PROHIBITED.</text>
</g>
</svg>
